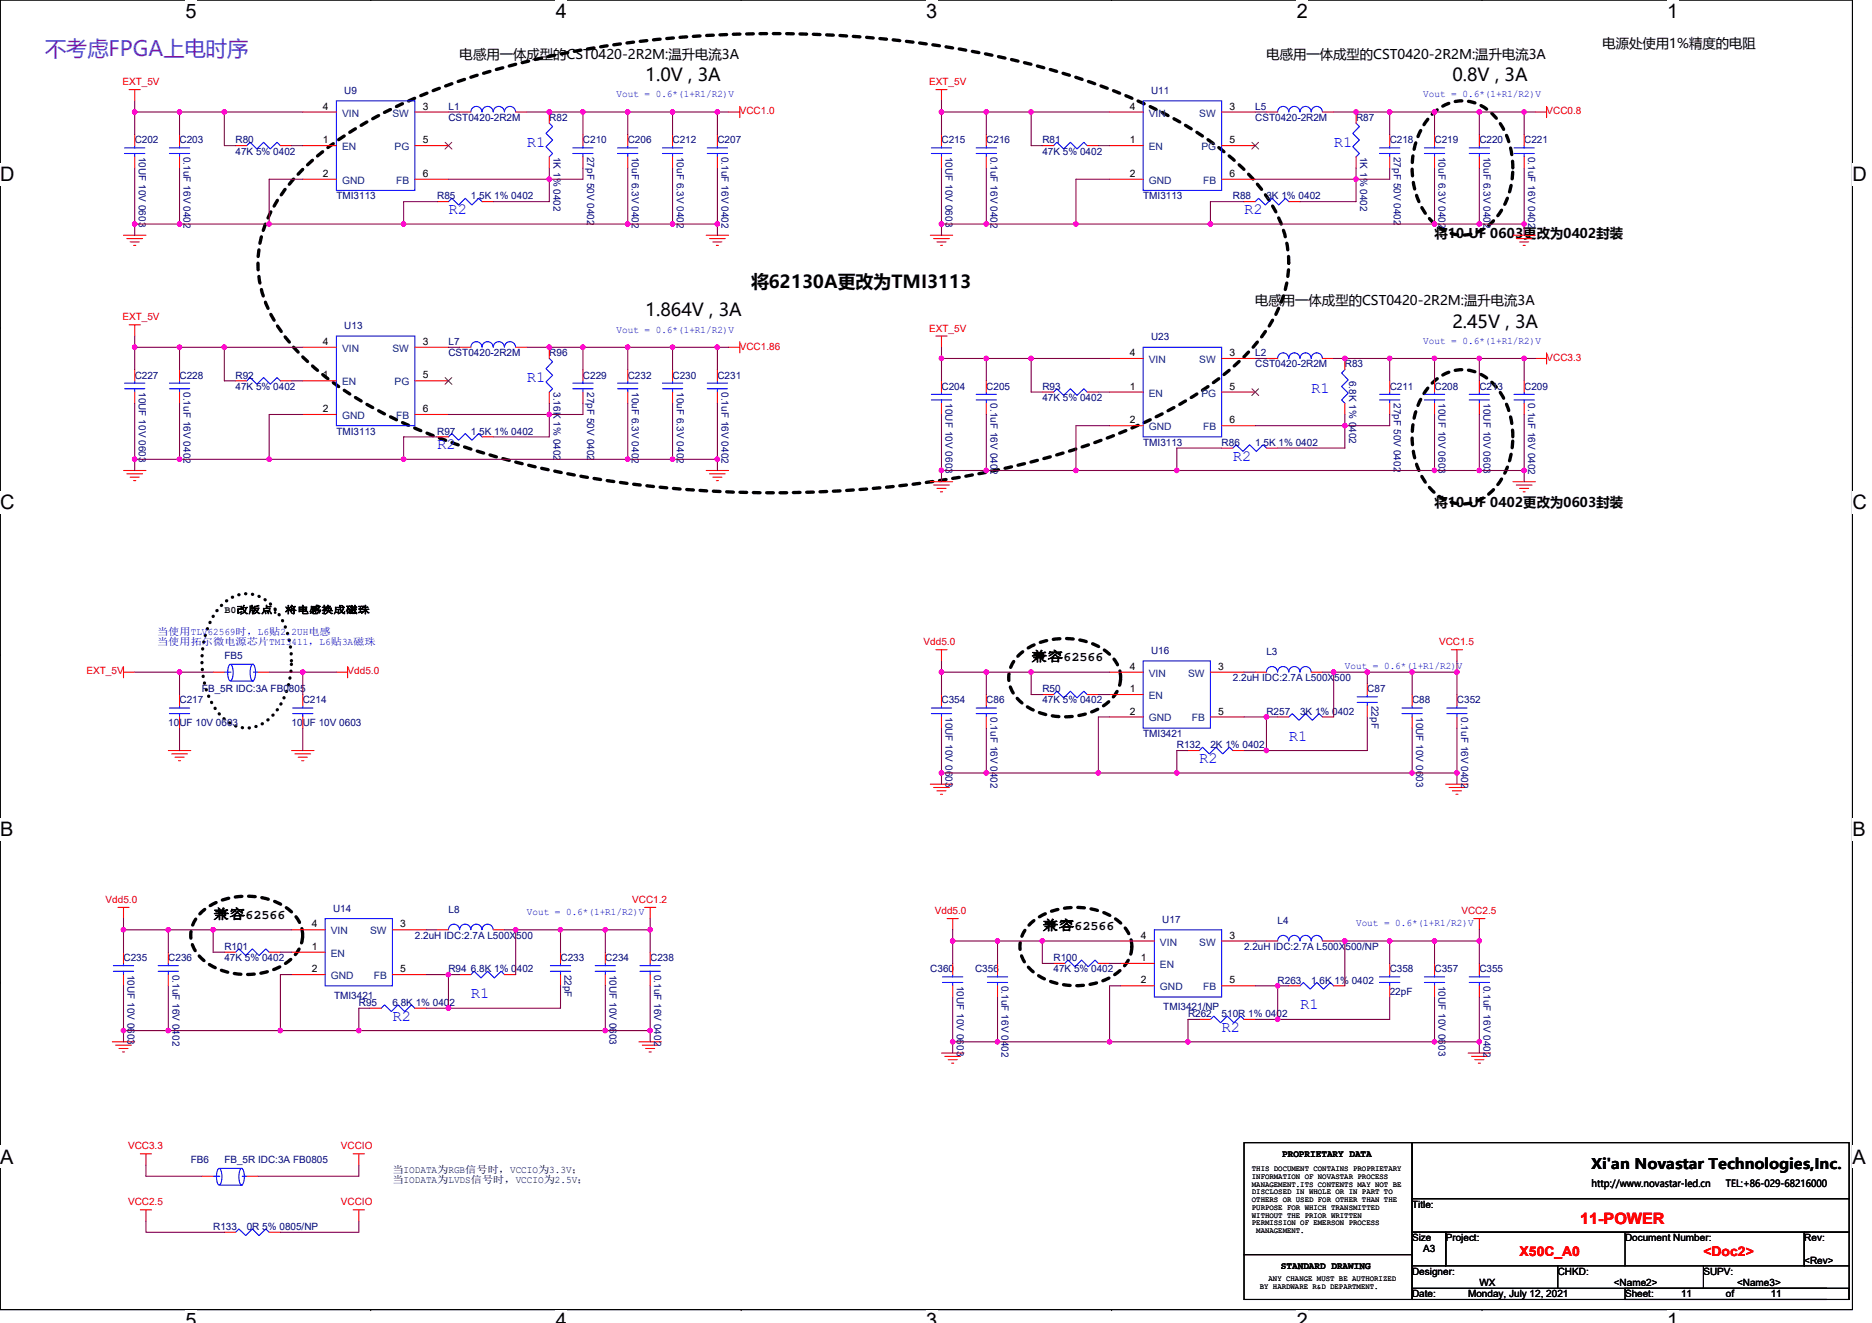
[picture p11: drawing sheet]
<svg xmlns="http://www.w3.org/2000/svg" width="297mm" height="210mm" viewBox="0 0 297 210" stroke-linecap="round" stroke-linejoin="round" font-family="sans-serif">
<path d="M0 0h293.9v207.9h-293.9z" fill="none" stroke="#000" stroke-width=".17"/>
<g fill="#fff">
<path d="M29.4 0h1.8v3.5h-1.8z"/>
<path d="M29.4 207.9h1.8v2h-1.8z"/>
</g>
<path d="M58.8 0h.1M58.8 207.9h.1" fill="none" stroke="#000" stroke-width=".17"/>
<g fill="#fff">
<path d="M88.2 0h1.8v3.5h-1.8z"/>
<path d="M88.2 207.9h1.8v2h-1.8z"/>
</g>
<path d="M117.6 0h.1M117.6 207.9h.1" fill="none" stroke="#000" stroke-width=".17"/>
<g fill="#fff">
<path d="M147 0h1.7v3.5h-1.7z"/>
<path d="M147 207.9h1.7v2h-1.7z"/>
</g>
<path d="M176.4 0h.1M176.4 207.9h.1" fill="none" stroke="#000" stroke-width=".17"/>
<g fill="#fff">
<path d="M205.8 0h1.7v3.5h-1.7z"/>
<path d="M205.8 207.9h1.7v2h-1.7z"/>
</g>
<path d="M235.2 0h.1M235.2 207.9h.1" fill="none" stroke="#000" stroke-width=".17"/>
<g fill="#fff">
<path d="M264.5 0h1.8v3.5h-1.8z"/>
<path d="M264.5 207.9h1.8v2h-1.8z"/>
<path d="M0 26h2.3v3.5h-2.3z"/>
<path d="M293.9 26h2.3v3.5h-2.3z"/>
<path d="M0 77.9h2.3v3.5h-2.3z"/>
<path d="M293.9 77.9h2.3v3.5h-2.3z"/>
</g>
<path d="M0 52h.1M293.9 52h.1" fill="none" stroke="#000" stroke-width=".17"/>
<g fill="#fff">
<path d="M0 129.9h2.1v3.5h-2.1z"/>
<path d="M293.9 129.9h2.1v3.5h-2.1z"/>
</g>
<path d="M0 103.9h.1M293.9 103.9h.1" fill="none" stroke="#000" stroke-width=".17"/>
<g fill="#fff">
<path d="M0 181.9h2.2v3.5h-2.2z"/>
<path d="M293.9 181.9h2.2v3.5h-2.2z"/>
</g>
<g fill="none" stroke="#000" stroke-width=".17">
<path d="M0 155.9h.1M293.9 155.9h.1M197.4 199.1h26.7M197.4 181.4h26.7v24.8h-26.7zM224.1 190.2h69.3v5.4h-69.3zM224.1 195.6h5.3v5.3h-5.3zM224.1 181.4h69.3v8.8h-69.3zM229.4 195.6h56.9v5.3h-56.9zM257.8 195.6v5.3M286.3 195.6h7.1v5.3h-7.1zM224.1 200.9v5.3h65.8M224.1 204.5h65.8"/>
<path d="M247.2 200.9v3.6M257.8 204.5h35.6v1.7h-35.6zM270.3 200.9v3.6M293.4 200.9v5.3"/>
</g>
<path d="M35.6 95.7a5.3 5.3 0 0 1 7.9 .8 14.3 14.3 0 0 1 1.8 13.8 8 8 0 0 1-5.2 5.2 5.5 5.5 0 0 1-5.3-2.2 14.4 14.4 0 0 1-1.8-13.8 9.8 9.8 0 0 1 2.6-3.8z" fill="none" stroke="#000" stroke-width=".53" stroke-dasharray="0 1.1"/>
<path d="M227.5 17.9a6.5 6.5 0 0 1 9.9 .8 13.2 13.2 0 0 1 0 15.9 6.6 6.6 0 0 1-10.7 0 13.2 13.2 0 0 1 0-15.9zM47.4 27.6a54.9 54.9 0 0 1 17.5-11.6 128.4 128.4 0 0 1 36.1-9.4 174.4 174.4 0 0 1 63 3.7 91.9 91.9 0 0 1 26.5 11.1 37.1 37.1 0 0 1 11.1 10.7 17.5 17.5 0 0 1 0 19.4 39.3 39.3 0 0 1-14.2 12.5 106.5 106.5 0 0 1-32.9 11.3 177.1 177.1 0 0 1-68.4-.9 103 103 0 0 1-28.1-10.4 39.3 39.3 0 0 1-14.1-12.5 17.5 17.5 0 0 1 0-19.4l1.5-2.3zM227.5 60.6a6.5 6.5 0 0 1 9.9 .8 13.2 13.2 0 0 1 0 15.9 6.6 6.6 0 0 1-10.7 0 13.2 13.2 0 0 1 0-15.9zM161.5 104.2a10.8 10.8 0 0 1 10-2.6 8.2 8.2 0 0 1 5.9 4.2 4.9 4.9 0 0 1-1.8 5.8 11.6 11.6 0 0 1-13.4 0 4.9 4.9 0 0 1-.7-7.4zM31.7 145.1a10.8 10.8 0 0 1 10-2.6 8.2 8.2 0 0 1 5.9 4.1 4.9 4.9 0 0 1-1.8 5.9 11.6 11.6 0 0 1-13.4 0 4.9 4.9 0 0 1-.7-7.4zM163.3 146.8a10.8 10.8 0 0 1 10-2.5 8.2 8.2 0 0 1 5.9 4.1 4.9 4.9 0 0 1-1.8 5.9 11.6 11.6 0 0 1-13.4 0 4.9 4.9 0 0 1-.7-7.5z" fill="none" stroke="#000" stroke-width=".53" stroke-dasharray="1.1 1.1"/>
<g fill="none" stroke="#f00" stroke-width=".17">
<path d="M20.5 14.2h1.8M21.4 14.2v1.8M48 17.8h5.4M65.8 17.8h5.4M72.9 17.8h1.8M81.8 17.8h1.8M87.2 17.8v1.8M115.6 17.8h1.8M117.4 16.9v1.8M148.5 14.2h1.8M149.4 14.2v1.8M176.1 17.8h5.3"/>
<path d="M193.8 17.8h5.4M201 17.8h1.7M209.8 17.8h1.8M215.2 17.8v1.8M243.6 17.8h1.8M245.4 16.9v1.8M19.6 37.3h3.6M20.1 37.9h2.5M20.7 38.4h1.4M21.2 38.9h.3M21.4 21.3v1.8M21.4 24.9v1.8"/>
<path d="M28.5 21.3v1.8M28.5 24.9v1.8M37.4 23.1h1.8M44.5 23.1h1.8M48 23.1h5.4M48 28.4h5.4M65.8 23.1h5.4M65.8 28.4h5.4M69.4 32h1.8M76.5 32h1.8M87.2 24.9v1.8M92.5 21.3v1.8"/>
<path d="M92.5 24.9v1.8M99.6 21.3v1.8M99.6 24.9v1.8M106.7 21.3v1.8M106.7 24.9v1.8M112.1 37.3h3.5M112.6 37.9h2.5M113.1 38.4h1.5M113.7 38.9h.3M113.8 21.3v1.8M113.8 24.9v1.8M147.6 37.3h3.6"/>
<path d="M148.1 37.9h2.5M148.7 38.4h1.4M149.2 38.9h.4M149.4 21.3v1.8M149.4 24.9v1.8M156.5 21.3v1.8M156.5 24.9v1.8M165.4 23.1h1.8M172.5 23.1h1.8M176.1 23.1h5.3M176.1 28.4h5.3M193.8 23.1h5.4"/>
<path d="M193.8 28.4h5.4M197.4 32h1.8M204.5 32h1.8M215.2 24.9v1.8M220.5 21.3v1.8M220.5 24.9v1.8M227.6 21.3v1.8M227.6 24.9v1.8M234.7 21.3v1.8M234.7 24.9v1.8M240.1 37.3h3.5M240.6 37.9h2.5"/>
<path d="M241.1 38.4h1.5M241.7 38.9h.3M241.8 21.3v1.8M241.8 24.9v1.8M20.5 51.6h1.8M21.4 58.7v1.8M21.4 51.6v1.7M28.5 58.7v1.8M48 55.1h5.4M65.8 55.1h5.4M72.9 55.1h1.8M81.8 55.1h1.8"/>
<path d="M87.2 55.1v1.8M92.5 58.7v1.8M99.6 58.7v1.8M106.7 58.7v1.8M113.8 58.7v1.8M115.6 55.1h1.8M117.4 54.2v1.8M148.5 53.3h1.8M149.4 53.3v1.8M176.1 56.9h5.3M193.8 56.9h5.4M201 56.9h1.7"/>
<path d="M209.8 56.9h1.8M213.4 56.9v1.8M243.6 56.9h1.8M245.4 56v1.8M19.6 74.7h3.6M20.1 75.2h2.5M20.7 75.7h1.4M21.2 76.3h.3M21.4 62.2v1.8M28.5 62.2v1.8M37.4 60.5h1.8M44.5 60.5h1.8"/>
<path d="M48 60.5h5.4M48 65.8h5.4M65.8 60.5h5.4M65.8 65.8h5.4M69.4 69.3h1.8M76.5 69.3h1.8M87.2 62.2v1.8M92.5 62.2v1.8M99.6 62.2v1.8M106.7 62.2v1.8M112.1 74.7h3.5M112.6 75.2h2.5"/>
<path d="M113.1 75.7h1.5M113.7 76.3h.3M113.8 62.2v1.8M147.6 76.5h3.6M148.1 77h2.5M148.7 77.5h1.4M149.2 78.1h.4M149.4 60.5v1.7M149.4 64v1.8M156.5 60.5v1.7M156.5 64v1.8M165.4 62.2h1.8"/>
<path d="M172.5 62.2h1.8M176.1 62.2h5.3M176.1 67.6h5.3M193.8 71.1h1.8M193.8 62.2h5.4M193.8 67.6h5.4M201 71.1h1.7M213.4 64v1.8M220.5 60.5v1.7M220.5 64v1.8M227.6 60.5v1.7M227.6 64v1.8"/>
<path d="M234.7 60.5v1.7M234.7 64v1.8M240.1 76.5h3.5M240.6 77h2.5M241.1 77.5h1.5M241.7 78.1h.3M241.8 60.5v1.7M241.8 64v1.8M19.6 106.7h1.8M19.6 105.8v1.8M26.7 119.1h3.6M27.2 119.7h2.5"/>
<path d="M28.5 110.2v1.8M28.5 113.8v1.8M33.8 106.7h1.8M40.9 106.7h1.8M46.3 119.1h3.5M46.8 119.7h2.5M48 110.2v1.8M48 113.8v1.8M53.4 106.7h1.8M55.2 105.8v1.8M148.5 103.1h1.8M149.4 103.1v1.8"/>
<path d="M149.4 110.2v1.8M149.4 113.8v1.8M156.5 110.2v1.8M156.5 113.8v1.8M165.4 110.2h1.8M172.5 110.2h1.8M176.1 110.2h5.3M176.1 113.8h5.3M176.1 106.7h5.3M188.5 119.1h1.8M192.1 106.7h5.3M192.1 113.8h5.3"/>
<path d="M195.6 119.1h1.8M199.2 106.7h1.8M202.7 113.8h1.8M208.1 106.7h1.7M209.8 113.8h1.8M217 108.5v1.7M217 112v1.8M224.1 110.2v1.8M224.1 113.8v1.8M230.3 103.1h1.8M231.2 110.2v1.8M231.2 113.8v1.8"/>
<path d="M231.2 103.1v1.8M27.8 120.2h1.4M28.3 120.7h.4M47.3 120.2h1.5M47.9 120.7h.3M147.6 124.5h3.6M148.1 125h2.5M148.7 125.5h1.4M149.2 126.1h.4M229.4 124.5h3.6M229.9 125h2.5M230.5 125.5h1.4"/>
<path d="M231 126.1h.3M18.7 144h1.8M19.6 144v1.8M19.6 151.1v1.8M19.6 154.7v1.8M26.7 151.1v1.8M26.7 154.7v1.8M35.6 151.1h1.8M42.7 151.1h1.8M46.3 151.1h5.3M46.3 154.7h5.3M46.3 147.6h5.3"/>
<path d="M62.3 147.6h5.3M62.3 154.7h5.3M69.4 147.6h1.8M72.9 154.7h1.8M78.3 147.6h1.7M80 154.7h1.8M88.9 151.1v1.8M88.9 154.7v1.8M96.1 151.1v1.8M96.1 154.7v1.8M102.3 144h1.8M103.2 144v1.8"/>
<path d="M103.2 151.1v1.8M103.2 154.7v1.8M150.3 145.8h1.8M151.2 152.9v1.8M151.2 156.5v1.7M151.2 145.8v1.8M158.3 152.9v1.8M158.3 156.5v1.7M167.2 152.9h1.7M174.3 152.9h1.8M177.8 152.9h5.4M177.8 156.5h5.4"/>
<path d="M177.8 149.4h5.4M193.8 149.4h5.4M193.8 156.5h5.4M201 149.4h1.7M204.5 156.5h1.8M209.8 149.4h1.8M211.6 156.5h1.8M220.5 152.9v1.8M220.5 156.5v1.7M227.6 152.9v1.8M227.6 156.5v1.7M233.8 145.8h1.8"/>
<path d="M234.7 145.8v1.8M234.7 152.9v1.8M234.7 156.5v1.7M17.8 165.4h3.6M18.3 165.9h2.5M18.9 166.4h1.4M19.4 167h.4M58.7 160h1.8M65.8 160h1.8M101.4 165.4h3.5M101.9 165.9h2.5M102.4 166.4h1.5"/>
<path d="M103 167h.3M149.4 167.1h3.5M149.9 167.7h2.5M150.4 168.2h1.5M151 168.7h.3M190.3 161.8h1.8M197.4 161.8h1.8M233 167.1h3.5M233.5 167.7h2.5M234 168.2h1.5M234.6 168.7h.3M22.3 192h1.7"/>
<path d="M22.3 183.1h1.7M23.2 192v1.8M23.2 183.1v1.8M32 186.7h1.8M35.6 195.6h1.8M39.2 186.7h1.7M42.7 195.6h1.8M56 183.1h1.8M56 192h1.8M56.9 183.1v1.8M56.9 192v1.8"/>
</g>
<g fill="none" stroke="#00f" stroke-width=".17">
<path d="M53.4 16h12.4v14.2h-12.4zM80 17.8a.89 .89 0 0 0-.9-.9 .89 .89 0 0 0-.9 .9 .89 .89 0 0 0-.8-.9 .89 .89 0 0 0-.9 .9 .88 .88 0 0 0-.9-.9 .88 .88 0 0 0-.9 .9M81.8 17.8a.88 .88 0 0 0-.9-.9 .88 .88 0 0 0-.9 .9M87.2 19.6l.5 .5-1.1 1.1 1.1 1-1.1 1.1 1.1 1.1-.5 .5M181.4 16h12.4v14.2h-12.4zM209.8 17.8a.89 .89 0 0 0-.9-.9 .89 .89 0 0 0-.9 .9 .89 .89 0 0 0-.8-.9 .89 .89 0 0 0-.9 .9 .89 .89 0 0 0-.9-.9 .89 .89 0 0 0-.9 .9 .88 .88 0 0 0-.9-.9 .88 .88 0 0 0-.9 .9M215.2 19.6l.5 .5-1.1 1.1 1.1 1-1.1 1.1 1.1 1.1-.5 .5M19.8 24.4h3.2M19.8 23.5h3.2M21.4 23.1v.4M21.4 24.4v.5M26.9 24.4h3.2"/>
<path d="M26.9 23.5h3.2M28.5 23.1v.4M28.5 24.4v.5M39.2 23.1l.5-.5 1.1 1 1-1 1.1 1 1.1-1 .5 .5M71.2 32l.5-.5 1.1 1 1-1 1.1 1 1.1-1 .5 .5M90.9 24.4h3.2M90.9 23.5h3.2M92.5 23.1v.4M92.5 24.4v.5M98 24.4h3.2M98 23.5h3.2M99.6 23.1v.4"/>
<path d="M99.6 24.4v.5M105.1 24.4h3.2M105.1 23.5h3.2M106.7 23.1v.4M106.7 24.4v.5M112.2 24.4h3.2M112.2 23.5h3.2M113.8 23.1v.4M113.8 24.4v.5M147.8 24.4h3.2M147.8 23.5h3.2M149.4 23.1v.4"/>
<path d="M149.4 24.4v.5M154.9 24.4h3.2M154.9 23.5h3.2M156.5 23.1v.4M156.5 24.4v.5M167.2 23.1l.5-.5 1.1 1 1-1 1.1 1 1.1-1 .5 .5M199.2 32l.5-.5 1.1 1 1-1 1.1 1 1.1-1 .5 .5M218.9 24.4h3.2M218.9 23.5h3.2M220.5 23.1v.4M220.5 24.4v.5M226 24.4h3.2"/>
<path d="M226 23.5h3.2M227.6 23.1v.4M227.6 24.4v.5M233.1 24.4h3.2M233.1 23.5h3.2M234.7 23.1v.4M234.7 24.4v.5M240.2 24.4h3.3M240.2 23.5h3.3M241.8 23.1v.4M241.8 24.4v.5M53.4 53.3h12.4v14.3h-12.4z"/>
<path d="M74.7 55.1a.88 .88 0 0 1 .9-.9 .88 .88 0 0 1 .9 .9 .89 .89 0 0 1 .9-.9 .89 .89 0 0 1 .8 .9 .89 .89 0 0 1 .9-.9 .89 .89 0 0 1 .9 .9M80 55.1a.88 .88 0 0 1 .9-.9 .88 .88 0 0 1 .9 .9M87.2 56.9l.5 .5-1.1 1.1 1.1 1.1-1.1 1 1.1 1.1-.5 .5M181.4 55.1h12.4v14.2h-12.4zM202.7 56.9a.88 .88 0 0 1 .9-.9 .88 .88 0 0 1 .9 .9 .89 .89 0 0 1 .9-.9 .89 .89 0 0 1 .9 .9 .89 .89 0 0 1 .9-.9 .89 .89 0 0 1 .8 .9 .89 .89 0 0 1 .9-.9 .89 .89 0 0 1 .9 .9M213.4 58.7l-.5 .5 1 1.1-1 1 1 1.1-1 1.1 .5 .5M19.8 61.7h3.2M19.8 60.8h3.2M21.4 60.5v.3M21.4 61.7v.5M26.9 61.7h3.2M26.9 60.8h3.2"/>
<path d="M28.5 60.5v.3M28.5 61.7v.5M39.2 60.5l.5-.6 1.1 1.1 1-1.1 1.1 1.1 1.1-1.1 .5 .6M71.2 69.3l.5-.5 1.1 1.1 1-1.1 1.1 1.1 1.1-1.1 .5 .5M90.9 61.7h3.2M90.9 60.8h3.2M92.5 60.5v.3M92.5 61.7v.5M98 61.7h3.2M98 60.8h3.2M99.6 60.5v.3M99.6 61.7v.5"/>
<path d="M105.1 61.7h3.2M105.1 60.8h3.2M106.7 60.5v.3M106.7 61.7v.5M112.2 61.7h3.2M112.2 60.8h3.2M113.8 60.5v.3M113.8 61.7v.5M147.8 63.5h3.2M147.8 62.6h3.2M149.4 62.2v.4M149.4 63.5v.5"/>
<path d="M154.9 63.5h3.2M154.9 62.6h3.2M156.5 62.2v.4M156.5 63.5v.5M167.2 62.2l.5-.5 1.1 1.1 1-1.1 1.1 1.1 1.1-1.1 .5 .5M195.6 71.1l.5-.5 1.1 1 1.1-1 1 1 1.1-1 .6 .5M218.9 63.5h3.2M218.9 62.6h3.2M220.5 62.2v.4M220.5 63.5v.5M226 63.5h3.2M226 62.6h3.2"/>
<path d="M227.6 62.2v.4M227.6 63.5v.5M233.1 63.5h3.2M233.1 62.6h3.2M234.7 62.2v.4M234.7 63.5v.5M240.2 63.5h3.3M240.2 62.6h3.3M241.8 62.2v.4M241.8 63.5v.5M26.9 113.3h3.2M26.9 112.4h3.2"/>
<path d="M28.5 112v.4M28.5 113.3v.5M35.6 106.7h1.1M36.4 105.5l.2-.1a2.19 2.19 0 0 1 0 2.7 2.33 2.33 0 0 1-.2-2.6zM36.7 105.4h3.5M36.7 108.1h3.5M39.9 105.5l.2-.1a2.19 2.19 0 0 1 0 2.7 2.33 2.33 0 0 1-.2-2.6zM40.2 106.7h.7M46.4 113.3h3.3M46.4 112.4h3.3M48 112v.4M48 113.3v.5"/>
<path d="M147.8 113.3h3.2M147.8 112.4h3.2M149.4 112v.4M149.4 113.3v.5M154.9 113.3h3.2M154.9 112.4h3.2M156.5 112v.4M156.5 113.3v.5M167.2 110.2l.5-.5 1.1 1.1 1-1.1 1.1 1.1 1.1-1.1 .5 .5M181.4 104.9h10.7v10.7h-10.7zM190.3 119.1l.5-.5 1.1 1.1 1.1-1.1 1 1.1 1.1-1.1 .5 .5M202.7 106.7a.88 .88 0 0 0-.9-.9 .88 .88 0 0 0-.8 .9"/>
<path d="M204.5 113.8l.5-.5 1.1 1 1.1-1 1 1 1.1-1 .5 .5M208 106.7a.89 .89 0 0 0-.8-.9 .89 .89 0 0 0-.9 .9 .89 .89 0 0 0-.9-.9 .89 .89 0 0 0-.9 .9 .88 .88 0 0 0-.9-.9 .88 .88 0 0 0-.9 .9M215.3 111.5h3.3M215.3 110.6h3.3M217 110.2v.4M217 111.5v.5M222.5 113.3h3.2M222.5 112.4h3.2M224.1 112v.4M224.1 113.3v.5M229.6 113.3h3.2M229.6 112.4h3.2"/>
<path d="M231.2 112v.4M231.2 113.3v.5M18 154.2h3.2M18 153.3h3.2M19.6 152.9v.4M19.6 154.2v.5M25.1 154.2h3.2M25.1 153.3h3.2M26.7 152.9v.4M26.7 154.2v.5M37.4 151.1l.5-.5 1.1 1.1 1-1.1 1.1 1.1 1.1-1.1 .5 .5M51.6 145.8h10.7v10.7h-10.7z"/>
<path d="M72.9 147.6a.88 .88 0 0 0-.9-.9 .88 .88 0 0 0-.8 .9M74.7 154.7l.5-.5 1.1 1 1.1-1 1 1 1.1-1 .5 .5M78.3 147.6a.89 .89 0 0 0-.9-.9 .89 .89 0 0 0-.9 .9 .89 .89 0 0 0-.9-.9 .89 .89 0 0 0-.9 .9 .88 .88 0 0 0-.9-.9 .88 .88 0 0 0-.9 .9M87.3 154.2h3.2M87.3 153.3h3.2M88.9 152.9v.4M88.9 154.2v.5M94.4 154.2h3.3M94.4 153.3h3.3M96.1 152.9v.4M96.1 154.2v.5M101.6 154.2h3.2"/>
<path d="M101.6 153.3h3.2M103.2 152.9v.4M103.2 154.2v.5M149.6 155.9h3.2M149.6 155h3.2M151.2 154.7v.3M151.2 155.9v.6M156.7 155.9h3.2M156.7 155h3.2M158.3 154.7v.3M158.3 155.9v.6M168.9 152.9l.6-.5 1.1 1 1-1 1.1 1 1.1-1 .5 .5"/>
<path d="M183.2 147.6h10.6v10.6h-10.6zM206.3 156.5l.5-.6 1.1 1.1 1.1-1.1 1 1.1 1.1-1.1 .5 .6M209.8 149.3a.89 .89 0 0 0-.9-.8 .89 .89 0 0 0-.9 .8 .89 .89 0 0 0-.8-.8 .89 .89 0 0 0-.9 .8 .89 .89 0 0 0-.9-.8 .89 .89 0 0 0-.9 .8 .88 .88 0 0 0-.9-.8 .88 .88 0 0 0-.9 .8M218.9 155.9h3.2M218.9 155h3.2M220.5 154.7v.3M220.5 155.9v.6M226 155.9h3.2M226 155h3.2M227.6 154.7v.3M227.6 155.9v.6M233.1 155.9h3.2"/>
<path d="M233.1 155h3.2M234.7 154.7v.3M234.7 155.9v.6M60.5 160l.5-.5 1.1 1 1.1-1 1 1 1.1-1 .5 .5M192.1 161.8l.5-.5 1.1 1 1-1 1.1 1 1.1-1 .5 .5M33.8 186.7h1.1M34.6 185.5l.2-.1a2.19 2.19 0 0 1 0 2.7 2.33 2.33 0 0 1-.2-2.6zM34.9 185.4h3.5M34.9 188.1h3.5M37.4 195.6l.5-.5 1.1 1 1-1 1.1 1 1.1-1 .5 .5M38.2 185.5l.1-.1a2.19 2.19 0 0 1 0 2.7 2.33 2.33 0 0 1-.1-2.6zM38.4 186.7h.8"/>
</g>
<path d="M70.6 22.6l1.1 1.1M71.7 22.6l-1.1 1.1M198.6 22.6l1.1 1.1M199.7 22.6l-1.1 1.1M70.6 59.9l1.1 1.1M71.7 59.9l-1.1 1.1M198.6 61.7l1.1 1.1M199.7 61.7l-1.1 1.1" fill="none" stroke="#804000" stroke-width=".16"/>
<g fill="none" stroke="#800040" stroke-width=".17">
<path d="M21.4 17.8h7.1M21.4 16v1.8M21.4 17.8v3.5M28.5 17.8h7.1M28.5 17.8v3.5M35.6 17.8v5.3h1.8M35.6 17.8h12.4M71.2 17.8h1.7M83.6 17.8h8.9M92.5 17.8v3.5M92.5 17.8h7.1M99.6 17.8v3.5"/>
<path d="M99.6 17.8h7.1M106.7 17.8v3.5M106.7 17.8h7.1M113.8 17.8v3.5M113.8 17.8h1.8M149.4 16v1.8M149.4 17.8v3.5M149.4 17.8h7.1M156.5 17.8v3.5M156.5 17.8h7.1M163.6 17.8v5.3h1.8M163.6 17.8h12.5"/>
<path d="M199.2 17.8h1.8M211.6 17.8h8.9M220.5 17.8h7.1M220.5 17.8v3.5M227.6 17.8v3.5M227.6 17.8h7.1M234.7 17.8v3.5M234.7 17.8h7.1M241.8 17.8h1.8M241.8 17.8v3.5M21.4 26.7v8.9M21.4 35.6h7.1"/>
<path d="M21.4 35.6v1.7M28.5 26.7v8.9M28.5 35.6h14.2M42.7 35.6h21.3M46.3 23.1h1.7M48 28.4h-5.3v7.2M64 35.6h35.6M69.4 32h-5.4v3.6M71.2 28.4h16M87.2 26.7v1.7M87.2 28.4v3.6h-8.9M92.5 26.7v1.7h-5.3"/>
<path d="M99.6 35.6h7.1M99.6 26.7v8.9M106.7 35.6h7.1M106.7 26.7v8.9M113.8 35.6v1.7M113.8 26.7v8.9M149.4 26.7v8.9M149.4 35.6v1.7M149.4 35.6h7.1M156.5 26.7v8.9M156.5 35.6h14.2M170.7 35.6h21.4"/>
<path d="M174.3 23.1h1.8M176.1 28.4h-5.4v7.2M192.1 35.6h35.5M197.4 32h-5.3v3.6M199.2 28.4h16M215.2 26.7v1.7M215.2 28.4v3.6h-8.9M220.5 26.7v1.7h-5.3M227.6 26.7v8.9M227.6 35.6h7.1M234.7 26.7v8.9M234.7 35.6h7.1"/>
<path d="M241.8 26.7v8.9M241.8 35.6v1.7M21.4 55.1v3.6M21.4 55.1h7.1M21.4 53.3v1.8M28.5 55.1v3.6M28.5 55.1h7.1M35.6 55.1v5.4h1.8M35.6 55.1h12.4M71.2 55.1h1.7M83.6 55.1h8.9M92.5 55.1v3.6"/>
<path d="M92.5 55.1h7.1M99.6 55.1h7.1M99.6 55.1v3.6M106.7 55.1v3.6M106.7 55.1h7.1M113.8 55.1v3.6M113.8 55.1h1.8M149.4 55.1v1.8M149.4 56.9v3.6M149.4 56.9h7.1M156.5 56.9v3.6M156.5 56.9h7.1"/>
<path d="M163.6 56.9v5.3h1.8M163.6 56.9h12.5M199.2 56.9h1.8M211.6 56.9h8.9M220.5 56.9h7.1M220.5 56.9v3.6M227.6 56.9h7.1M227.6 56.9v3.6M234.7 56.9v3.6M234.7 56.9h7.1M241.8 56.9h1.8M241.8 56.9v3.6"/>
<path d="M21.4 64v8.9M21.4 72.9v1.8M21.4 72.9h7.1M28.5 64v8.9M28.5 72.9h14.2M42.7 72.9h21.3M46.3 60.5h1.7M48 65.8h-5.3v7.1M64 72.9h35.6M69.4 69.3h-5.4v3.6M71.2 65.8h16M87.2 64v1.8"/>
<path d="M87.2 65.8v3.5h-8.9M92.5 64v1.8h-5.3M99.6 72.9h7.1M99.6 64v8.9M106.7 72.9h7.1M106.7 64v8.9M113.8 72.9v1.8M113.8 64v8.9M149.4 65.8v8.9M149.4 74.7v1.8M149.4 74.7h7.1M156.5 65.8v8.9"/>
<path d="M156.5 74.7h14.2M170.7 74.7h16M174.3 62.2h1.8M176.1 67.6h-5.4v7.1M186.7 74.7h40.9M193.8 71.1h-7.1v3.6M199.2 67.6h14.2M213.4 65.8v1.8M213.4 67.6v3.5h-10.7M220.5 65.8v1.8h-7.1M227.6 74.7h7.1M227.6 65.8v8.9"/>
<path d="M234.7 74.7h7.1M234.7 65.8v8.9M241.8 65.8v8.9M241.8 74.7v1.8M21.4 106.7h7.1M28.5 106.7v3.5M28.5 115.6v3.5M28.5 106.7h5.3M42.7 106.7h5.3M48 106.7h5.4M48 106.7v3.5M48 115.6v3.5"/>
<path d="M149.4 106.7h7.1M149.4 104.9v1.8M149.4 115.6v7.1M149.4 106.7v3.5M156.5 115.6v7.1M156.5 106.7v3.5M156.5 106.7h7.1M163.6 106.7v3.5h1.8M163.6 106.7h12.5M174.3 110.2h1.8M176.1 113.8h-1.8v8.9M188.5 119.1h-1.8v3.6"/>
<path d="M197.4 113.8h3.6M197.4 106.7h1.8M197.4 119.1h3.6M201 113.8h1.7M201 113.8v5.3M209.8 106.7h1.8M211.6 106.7h5.4M211.6 106.7v7.1M217 106.7h7.1M217 106.7v1.8M217 113.8v5.3h-16M224.1 115.6v7.1"/>
<path d="M224.1 106.7v3.5M224.1 106.7h7.1M231.2 106.7v3.5M231.2 104.9v1.8M231.2 115.6v7.1M149.4 122.7h7.1M149.4 122.7v1.8M156.5 122.7h17.8M174.3 122.7h12.4M186.7 122.7h44.5M231.2 122.7v1.8M19.6 156.5v7.1"/>
<path d="M19.6 145.8v1.8M19.6 147.6v3.5M19.6 147.6h14.2M26.7 147.6v3.5M26.7 156.5v7.1M33.8 147.6v3.5h1.8M33.8 147.6h12.5M44.5 151.1h1.8M46.3 154.7h-1.8v8.9M67.6 154.7h3.6M67.6 147.6h1.8M71.2 154.7h1.7"/>
<path d="M71.2 154.7v5.3M80 147.6h1.8M81.8 147.6h7.1M81.8 147.6v7.1M88.9 147.6v3.5M88.9 156.5v3.5h-17.7M88.9 147.6h7.2M96.1 156.5v7.1M96.1 147.6v3.5M96.1 147.6h7.1M103.2 156.5v7.1M103.2 147.6v3.5"/>
<path d="M103.2 145.8v1.8M151.2 149.4h7.1M151.2 147.6v1.8M151.2 158.2v7.2M151.2 149.4v3.5M158.3 149.4h7.1M158.3 158.2v7.2M158.3 149.4v3.5M165.4 149.4h12.4M165.4 149.4v3.5h1.8M176.1 152.9h1.7M177.8 156.5h-1.7v8.9"/>
<path d="M199.2 149.4h1.8M199.2 156.5h3.5M202.7 156.5h1.8M202.7 156.5v5.3M211.6 149.4h1.8M213.4 149.4h7.1M213.4 149.4v7.1M220.5 149.4h7.1M220.5 149.4v3.5M220.5 158.2v3.6h-17.8M227.6 149.4h7.1M227.6 158.2v7.2"/>
<path d="M227.6 149.4v3.5M234.7 158.2v7.2M234.7 147.6v5.3M19.6 163.6v1.8M19.6 163.6h7.1M26.7 163.6h17.8M44.5 163.6h12.4M56.9 163.6h46.3M58.7 160h-1.8v3.6M67.6 160h3.6M103.2 163.6v1.8M151.2 165.4h7.1"/>
<path d="M151.2 165.4v1.7M158.3 165.4h17.8M176.1 165.4h12.4M188.5 165.4h46.2M190.3 161.8h-1.8v3.6M199.2 161.8h3.5M234.7 165.4v1.7M23.2 184.9v1.8h8.8M23.2 193.8v1.8h12.4M56.9 184.9v1.8h-16M56.9 193.8v1.8h-12.4"/>
</g>
<g fill="#f0f" stroke="#f0f" stroke-width=".17">
<circle cx="96" cy="147.6" r=".35"/>
<circle cx="88.9" cy="147.6" r=".35"/>
<circle cx="81.8" cy="147.6" r=".35"/>
<circle cx="71.1" cy="160" r=".35"/>
<circle cx="19.6" cy="147.6" r=".35"/>
<circle cx="44.5" cy="163.6" r=".35"/>
<circle cx="26.7" cy="163.6" r=".35"/>
<circle cx="19.6" cy="163.6" r=".35"/>
<circle cx="96" cy="163.6" r=".35"/>
<circle cx="56.9" cy="163.6" r=".35"/>
<circle cx="26.7" cy="147.6" r=".35"/>
<circle cx="103.2" cy="163.6" r=".35"/>
<circle cx="103.2" cy="147.6" r=".35"/>
<circle cx="28.5" cy="106.7" r=".35"/>
<circle cx="48" cy="106.7" r=".35"/>
<circle cx="71.1" cy="154.7" r=".35"/>
<circle cx="156.5" cy="106.7" r=".35"/>
<circle cx="200.9" cy="113.8" r=".35"/>
<circle cx="200.9" cy="119.1" r=".35"/>
<circle cx="224.1" cy="106.7" r=".35"/>
<circle cx="216.9" cy="106.7" r=".35"/>
<circle cx="211.6" cy="106.7" r=".35"/>
<circle cx="156.5" cy="122.7" r=".35"/>
<circle cx="174.3" cy="122.7" r=".35"/>
<circle cx="231.2" cy="122.7" r=".35"/>
<circle cx="149.4" cy="122.7" r=".35"/>
<circle cx="224.1" cy="122.7" r=".35"/>
<circle cx="186.7" cy="122.7" r=".35"/>
<circle cx="149.4" cy="106.7" r=".35"/>
<circle cx="231.2" cy="106.7" r=".35"/>
<circle cx="165.4" cy="149.3" r=".35"/>
<circle cx="158.3" cy="149.3" r=".35"/>
<circle cx="202.7" cy="156.5" r=".35"/>
<circle cx="220.5" cy="149.3" r=".35"/>
<circle cx="202.7" cy="161.8" r=".35"/>
<circle cx="234.7" cy="149.3" r=".35"/>
<circle cx="158.3" cy="165.3" r=".35"/>
<circle cx="176" cy="165.3" r=".35"/>
<circle cx="227.6" cy="149.3" r=".35"/>
<circle cx="151.2" cy="165.3" r=".35"/>
<circle cx="227.6" cy="165.3" r=".35"/>
<circle cx="188.5" cy="165.3" r=".35"/>
<circle cx="151.2" cy="149.3" r=".35"/>
<circle cx="234.7" cy="165.3" r=".35"/>
<circle cx="213.4" cy="149.3" r=".35"/>
<circle cx="33.8" cy="147.6" r=".35"/>
<circle cx="163.6" cy="106.7" r=".35"/>
<circle cx="21.4" cy="17.8" r=".35"/>
<circle cx="28.5" cy="17.8" r=".35"/>
<circle cx="35.6" cy="17.8" r=".35"/>
<circle cx="92.5" cy="17.8" r=".35"/>
<circle cx="87.1" cy="17.8" r=".35"/>
<circle cx="99.6" cy="17.8" r=".35"/>
<circle cx="113.8" cy="17.8" r=".35"/>
<circle cx="106.7" cy="17.8" r=".35"/>
<circle cx="87.1" cy="28.4" r=".35"/>
<circle cx="21.4" cy="35.5" r=".35"/>
<circle cx="42.7" cy="35.5" r=".35"/>
<circle cx="28.5" cy="35.5" r=".35"/>
<circle cx="99.6" cy="35.5" r=".35"/>
<circle cx="64" cy="35.5" r=".35"/>
<circle cx="113.8" cy="35.5" r=".35"/>
<circle cx="106.7" cy="35.5" r=".35"/>
<circle cx="149.4" cy="17.8" r=".35"/>
<circle cx="156.5" cy="17.8" r=".35"/>
<circle cx="163.6" cy="17.8" r=".35"/>
<circle cx="220.5" cy="17.8" r=".35"/>
<circle cx="215.2" cy="17.8" r=".35"/>
<circle cx="227.6" cy="17.8" r=".35"/>
<circle cx="241.8" cy="17.8" r=".35"/>
<circle cx="234.7" cy="17.8" r=".35"/>
<circle cx="215.2" cy="28.4" r=".35"/>
<circle cx="149.4" cy="35.5" r=".35"/>
<circle cx="156.5" cy="35.5" r=".35"/>
<circle cx="170.7" cy="35.5" r=".35"/>
<circle cx="227.6" cy="35.5" r=".35"/>
<circle cx="192.1" cy="35.5" r=".35"/>
<circle cx="241.8" cy="35.5" r=".35"/>
<circle cx="234.7" cy="35.5" r=".35"/>
<circle cx="21.4" cy="55.1" r=".35"/>
<circle cx="28.5" cy="55.1" r=".35"/>
<circle cx="35.6" cy="55.1" r=".35"/>
<circle cx="92.5" cy="55.1" r=".35"/>
<circle cx="87.1" cy="55.1" r=".35"/>
<circle cx="99.6" cy="55.1" r=".35"/>
<circle cx="113.8" cy="55.1" r=".35"/>
<circle cx="106.7" cy="55.1" r=".35"/>
<circle cx="21.4" cy="72.9" r=".35"/>
<circle cx="87.1" cy="65.8" r=".35"/>
<circle cx="42.7" cy="72.9" r=".35"/>
<circle cx="28.5" cy="72.9" r=".35"/>
<circle cx="99.6" cy="72.9" r=".35"/>
<circle cx="64" cy="72.9" r=".35"/>
<circle cx="113.8" cy="72.9" r=".35"/>
<circle cx="106.7" cy="72.9" r=".35"/>
<circle cx="156.5" cy="56.9" r=".35"/>
<circle cx="149.4" cy="56.9" r=".35"/>
<circle cx="163.6" cy="56.9" r=".35"/>
<circle cx="220.5" cy="56.9" r=".35"/>
<circle cx="213.4" cy="56.9" r=".35"/>
<circle cx="227.6" cy="56.9" r=".35"/>
<circle cx="241.8" cy="56.9" r=".35"/>
<circle cx="234.7" cy="56.9" r=".35"/>
<circle cx="213.4" cy="67.6" r=".35"/>
<circle cx="149.4" cy="74.7" r=".35"/>
<circle cx="156.5" cy="74.7" r=".35"/>
<circle cx="170.7" cy="74.7" r=".35"/>
<circle cx="227.6" cy="74.7" r=".35"/>
<circle cx="186.7" cy="74.7" r=".35"/>
<circle cx="241.8" cy="74.7" r=".35"/>
<circle cx="234.7" cy="74.7" r=".35"/>
</g>
<text font-size="3.4" fill="#8000ff" x="7.2" y="8.8">不考虑FPGA上电时序</text>
<g font-size="3.2">
<text x="29.4" y="2.8">5</text>
<text x="88.2" y="2.8">4</text>
<text x="147" y="2.8">3</text>
<text x="205.8" y="2.8">2</text>
<text x="264.5" y="2.8">1</text>
<text x="0" y="28.8">D</text>
<text x="293.9" y="28.8">D</text>
<text x="0" y="80.8">C</text>
<text x="293.9" y="80.8">C</text>
<text x="0" y="132.7">B</text>
<text x="293.9" y="132.7">B</text>
<text x="0" y="184.7">A</text>
<text x="293.9" y="184.7">A</text>
<text x="29.4" y="210.7">5</text>
<text x="88.2" y="210.7">4</text>
<text x="147" y="210.7">3</text>
<text x="205.8" y="210.7">2</text>
<text x="264.5" y="210.7">1</text>
</g>
<g font-size="2.8">
<text x="102.4" y="12.9">1.0V , 3A</text>
<text x="230.5" y="12.9">0.8V , 3A</text>
<text x="119.2" y="45.7">将62130A更改为TMI3113</text>
<text x="102.4" y="50.2">1.864V , 3A</text>
<text x="230.5" y="52">2.45V , 3A</text>
</g>
<g font-size="2.5" fill="#00f">
<text x="83.6" y="23.3">R1</text>
<text x="211.6" y="23.3">R1</text>
<text x="71.2" y="34">R2</text>
<text x="197.4" y="34">R2</text>
<text x="83.6" y="60.6">R1</text>
<text x="208.1" y="62.4">R1</text>
<text x="69.4" y="71.3">R2</text>
<text x="195.6" y="73.1">R2</text>
<text x="204.5" y="117.5">R1</text>
<text x="190.3" y="121.1">R2</text>
<text x="62.3" y="162">R2</text>
<text x="74.7" y="158.4">R1</text>
<text x="206.3" y="160.2">R1</text>
<text x="193.8" y="163.8">R2</text>
</g>
<text font-size="2.5" fill="#f00" x="250.7" y="194.3">11-POWER</text>
<text font-size="2.3" x="252.5" y="185.6">Xi'an Novastar Technologies,Inc.</text>
<g font-size="2.1">
<text x="72.9" y="9.3">电感用一体成型的CST0420-2R2M:温升电流3A</text>
<text x="201" y="9.3">电感用一体成型的CST0420-2R2M:温升电流3A</text>
<text x="254.3" y="7.6">电源处使用1%精度的电阻</text>
<text x="227.6" y="37.8">将10 UF 0603更改为0402封装</text>
<text x="199.2" y="48.5">电感用一体成型的CST0420-2R2M:温升电流3A</text>
<text x="227.6" y="80.5">将10 UF 0402更改为0603封装</text>
<text x="163.6" y="104.9">兼兼62566</text>
<text x="33.8" y="145.8">兼兼62566</text>
<text x="165.4" y="147.6">兼兼62566</text>
</g>
<g font-size="2.1" fill="#f00">
<text x="241.1" y="199.3">X50C_A0</text>
<text x="270.3" y="199.3">&lt;Doc2&gt;</text>
</g>
<g font-size="1.6" fill="#f00">
<text x="19.4" y="13.5">EXT_5V</text>
<text x="147.4" y="13.5">EXT_5V</text>
<text x="117.4" y="18.1">VCC1.0</text>
<text x="245.4" y="18.1">VCC0.8</text>
<text x="19.4" y="50.8">EXT_5V</text>
<text x="147.4" y="52.6">EXT_5V</text>
<text x="117.4" y="55.5">VCC1.86</text>
<text x="245.4" y="57.3">VCC3.3</text>
<text x="13.7" y="107">EXT_5V</text>
<text x="55.2" y="107">Vdd5.0</text>
<text x="146.6" y="102.4">Vdd5.0</text>
<text x="228.3" y="102.4">VCC1.5</text>
<text x="16.8" y="143.3">Vdd5.0</text>
<text x="100.3" y="143.3">VCC1.2</text>
<text x="148.3" y="145.1">Vdd5.0</text>
<text x="231.9" y="145.1">VCC2.5</text>
<text x="20.3" y="182.4">VCC3.3</text>
<text x="54.1" y="182.4">VCCIO</text>
<text x="20.3" y="191.3">VCC2.5</text>
<text x="54.1" y="191.3">VCCIO</text>
</g>
<g font-size="1.6">
<text x="51.2" y="17.4">4</text>
<text x="67.1" y="17.4">3</text>
<text x="179.3" y="17.4">4</text>
<text x="195.1" y="17.4">3</text>
<text x="51.2" y="22.7">1</text>
<text x="67.1" y="22.7">5</text>
<text x="179.3" y="22.7">1</text>
<text x="195.1" y="22.7">5</text>
<text x="51.2" y="28.1">2</text>
<text x="67.1" y="28.1">6</text>
<text x="179.3" y="28.1">2</text>
<text x="195.1" y="28.1">6</text>
<text x="51.2" y="54.7">4</text>
<text x="67.1" y="54.7">3</text>
<text x="179.3" y="56.5">4</text>
<text x="195.1" y="56.5">3</text>
<text x="51.2" y="60.1">1</text>
<text x="51.2" y="65.4">2</text>
<text x="67.1" y="60.1">5</text>
<text x="67.1" y="65.4">6</text>
<text x="179.3" y="61.8">1</text>
<text x="195.1" y="61.8">5</text>
<text x="179.3" y="67.2">2</text>
<text x="195.1" y="67.2">6</text>
<text x="35.6" y="97.3">B0结详改：将以电将将磁磁</text>
<text x="179.3" y="106.3">4</text>
<text x="193.3" y="106.3">3</text>
<text x="179.3" y="109.9">1</text>
<text x="179.3" y="113.4">2</text>
<text x="193.3" y="113.4">5</text>
<text x="49.5" y="147.2">4</text>
<text x="63.5" y="147.2">3</text>
<text x="181" y="149">4</text>
<text x="195.1" y="149">3</text>
<text x="49.5" y="150.7">1</text>
<text x="49.5" y="154.3">2</text>
<text x="63.5" y="154.3">5</text>
<text x="181" y="152.5">1</text>
<text x="181" y="156.1">2</text>
<text x="195.1" y="156.1">5</text>
<text x="203.5" y="183.6">PROPRIETARY DATA</text>
<text x="224.1" y="191.7">Title:</text>
<text x="252.5" y="188.3">http://www.novastar-led.cn</text>
<text x="273.9" y="188.3">TEL:+86-029-68216000</text>
<text x="224.1" y="197">Size</text>
<text x="229.4" y="197">Project:</text>
<text x="257.8" y="197">Document Number:</text>
<text x="286.3" y="197">Rev:</text>
<text x="203.3" y="201.3">STANDARD DRAWING</text>
<text x="224.1" y="202.3">Designer:</text>
<text x="225.8" y="198.8">A3</text>
<text x="247.2" y="202.3">CHKD:</text>
<text x="270.3" y="202.3">SUPV:</text>
<text x="286.3" y="200.6">&lt;Rev&gt;</text>
<text x="224.1" y="205.9">Date:</text>
<text x="233" y="205.9">Monday, July 12, 2021</text>
<text x="234.7" y="204.1">WX</text>
<text x="256.1" y="204.1">&lt;Name2&gt;</text>
<text x="257.8" y="205.9">Sheet:</text>
<text x="266.7" y="205.9">11</text>
<text x="273.9" y="205.9">of</text>
<text x="275.6" y="204.1">&lt;Name3&gt;</text>
<text x="281" y="205.9">11</text>
</g>
<g font-size="1.6" fill="#000080">
<text x="54.6" y="14.9">U9</text>
<text x="71.2" y="17.4">L1</text>
<text x="182.6" y="14.9">U11</text>
<text x="199.2" y="17.4">L5</text>
<text x="21.4" y="22.8">C202</text>
<text x="28.5" y="22.8">C203</text>
<text x="37.4" y="22.8">R80</text>
<text x="71.2" y="19.2">CST0420-2R2M</text>
<text x="87.2" y="19.2">R82</text>
<text x="92.5" y="22.8">C210</text>
<text x="99.6" y="22.8">C206</text>
<text x="106.7" y="22.8">C212</text>
<text x="113.8" y="22.8">C207</text>
<text x="149.4" y="22.8">C215</text>
<text x="156.5" y="22.8">C216</text>
<text x="165.4" y="22.8">R81</text>
<text x="199.2" y="19.2">CST0420-2R2M</text>
<text x="215.2" y="19.2">R87</text>
<text x="220.5" y="22.8">C218</text>
<text x="227.6" y="22.8">C219</text>
<text x="234.7" y="22.8">C220</text>
<text x="241.8" y="22.8">C221</text>
<text x="22" y="24.9" transform="rotate(90 22 24.9)">10UF 10V 0603</text>
<text x="29.1" y="24.9" transform="rotate(90 29.1 24.9)">0.1uF 16V 0402</text>
<text x="37.4" y="24.5">47K 5% 0402</text>
<text x="87.8" y="24.9" transform="rotate(90 87.8 24.9)">1K 1% 0402</text>
<text x="93.2" y="24.9" transform="rotate(90 93.2 24.9)">27pF 50V 0402</text>
<text x="100.3" y="24.9" transform="rotate(90 100.3 24.9)">10uF 6.3V 0402</text>
<text x="107.4" y="24.9" transform="rotate(90 107.4 24.9)">10uF 6.3V 0402</text>
<text x="114.5" y="24.9" transform="rotate(90 114.5 24.9)">0.1uF 16V 0402</text>
<text x="150" y="24.9" transform="rotate(90 150 24.9)">10UF 10V 0603</text>
<text x="157.2" y="24.9" transform="rotate(90 157.2 24.9)">0.1uF 16V 0402</text>
<text x="165.4" y="24.5">47K 5% 0402</text>
<text x="215.8" y="24.9" transform="rotate(90 215.8 24.9)">1K 1% 0402</text>
<text x="221.2" y="24.9" transform="rotate(90 221.2 24.9)">27pF 50V 0402</text>
<text x="228.3" y="24.9" transform="rotate(90 228.3 24.9)">10uF 6.3V 0402</text>
<text x="235.4" y="24.9" transform="rotate(90 235.4 24.9)">10uF 6.3V 0402</text>
<text x="242.5" y="24.9" transform="rotate(90 242.5 24.9)">0.1uF 16V 0402</text>
<text x="53.4" y="31.6">TMI3113</text>
<text x="69.4" y="31.6">R85</text>
<text x="74.7" y="31.6">1.5K 1% 0402</text>
<text x="181.4" y="31.6">TMI3113</text>
<text x="195.6" y="31.6">R88</text>
<text x="201" y="31.6">3K 1% 0402</text>
<text x="54.6" y="52.3">U13</text>
<text x="71.2" y="54.8">L7</text>
<text x="71.2" y="56.5">CST0420-2R2M</text>
<text x="87.2" y="56.5">R96</text>
<text x="182.6" y="54">U23</text>
<text x="199.2" y="56.5">L2</text>
<text x="199.2" y="58.3">CST0420-2R2M</text>
<text x="213.4" y="58.3">R83</text>
<text x="21.4" y="60.1">C227</text>
<text x="22" y="62.2" transform="rotate(90 22 62.2)">10UF 10V 0603</text>
<text x="28.5" y="60.1">C228</text>
<text x="29.1" y="62.2" transform="rotate(90 29.1 62.2)">0.1uF 16V 0402</text>
<text x="37.4" y="60.1">R92</text>
<text x="37.4" y="61.9">47K 5% 0402</text>
<text x="87.8" y="62.2" transform="rotate(90 87.8 62.2)">3.16K 1% 0402</text>
<text x="92.5" y="60.1">C229</text>
<text x="93.2" y="62.2" transform="rotate(90 93.2 62.2)">27pF 50V 0402</text>
<text x="99.6" y="60.1">C232</text>
<text x="100.3" y="62.2" transform="rotate(90 100.3 62.2)">10uF 6.3V 0402</text>
<text x="106.7" y="60.1">C230</text>
<text x="107.4" y="62.2" transform="rotate(90 107.4 62.2)">10uF 6.3V 0402</text>
<text x="113.8" y="60.1">C231</text>
<text x="114.5" y="62.2" transform="rotate(90 114.5 62.2)">0.1uF 16V 0402</text>
<text x="149.4" y="61.9">C204</text>
<text x="150" y="64" transform="rotate(90 150 64)">10UF 10V 0603</text>
<text x="156.5" y="61.9">C205</text>
<text x="157.2" y="64" transform="rotate(90 157.2 64)">0.1uF 16V 0402</text>
<text x="165.4" y="61.9">R93</text>
<text x="165.4" y="63.6">47K 5% 0402</text>
<text x="214.1" y="60.5" transform="rotate(90 214.1 60.5)">6.8K 1% 0402</text>
<text x="220.5" y="61.9">C211</text>
<text x="221.2" y="64" transform="rotate(90 221.2 64)">27pF 50V 0402</text>
<text x="227.6" y="61.9">C208</text>
<text x="228.3" y="64" transform="rotate(90 228.3 64)">10UF 10V 0603</text>
<text x="234.7" y="61.9">C213</text>
<text x="235.4" y="64" transform="rotate(90 235.4 64)">10UF 10V 0603</text>
<text x="241.8" y="61.9">C209</text>
<text x="242.5" y="64" transform="rotate(90 242.5 64)">0.1uF 16V 0402</text>
<text x="53.4" y="69">TMI3113</text>
<text x="69.4" y="69">R97</text>
<text x="74.7" y="69">1.5K 1% 0402</text>
<text x="181.4" y="70.8">TMI3113</text>
<text x="193.8" y="70.8">R86</text>
<text x="199.2" y="70.8">1.5K 1% 0402</text>
<text x="35.6" y="104.5">FB5</text>
<text x="182.6" y="103.8">U16</text>
<text x="201" y="104">L3</text>
<text x="28.5" y="111.7">C217</text>
<text x="32" y="109.9">FB_5R IDC:3A FB0805</text>
<text x="48" y="111.7">C214</text>
<text x="149.4" y="111.7">C354</text>
<text x="150" y="113.8" transform="rotate(90 150 113.8)">10UF 10V 0603</text>
<text x="156.5" y="111.7">C86</text>
<text x="157.2" y="113.8" transform="rotate(90 157.2 113.8)">0.1uF 16V 0402</text>
<text x="165.4" y="109.9">R50</text>
<text x="165.4" y="111.7">47K 5% 0402</text>
<text x="195.6" y="108.1">2.2uH IDC:2.7A L500X500</text>
<text x="201" y="113.4">R257</text>
<text x="206.3" y="113.4">3K 1% 0402</text>
<text x="217" y="109.9">C87</text>
<text x="217.6" y="112" transform="rotate(90 217.6 112)">22pF</text>
<text x="224.1" y="111.7">C88</text>
<text x="224.7" y="113.8" transform="rotate(90 224.7 113.8)">10UF 10V 0603</text>
<text x="231.2" y="111.7">C352</text>
<text x="231.8" y="113.8" transform="rotate(90 231.8 113.8)">0.1uF 16V 0402</text>
<text x="26.7" y="115.2">10UF 10V 0603</text>
<text x="46.3" y="115.2">10UF 10V 0603</text>
<text x="181.4" y="117">TMI3421</text>
<text x="186.7" y="118.8">R132</text>
<text x="192.1" y="118.8">2K 1% 0402</text>
<text x="52.8" y="144.7">U14</text>
<text x="65.8" y="149">2.2uH IDC:2.7A L500X500</text>
<text x="71.2" y="144.9">L8</text>
<text x="184.4" y="146.5">U17</text>
<text x="202.7" y="146.7">L4</text>
<text x="19.6" y="152.5">C235</text>
<text x="20.3" y="154.7" transform="rotate(90 20.3 154.7)">10UF 10V 0603</text>
<text x="26.7" y="152.5">C236</text>
<text x="27.4" y="154.7" transform="rotate(90 27.4 154.7)">0.1uF 16V 0402</text>
<text x="35.6" y="150.8">R101</text>
<text x="35.6" y="152.5">47K 5% 0402</text>
<text x="71.2" y="154.3">R94 6.8K 1% 0402</text>
<text x="88.9" y="152.5">C233</text>
<text x="89.6" y="154.7" transform="rotate(90 89.6 154.7)">22pF</text>
<text x="96.1" y="152.5">C234</text>
<text x="96.7" y="154.7" transform="rotate(90 96.7 154.7)">10UF 10V 0603</text>
<text x="103.2" y="152.5">C238</text>
<text x="103.8" y="154.7" transform="rotate(90 103.8 154.7)">0.1uF 16V 0402</text>
<text x="147.6" y="154.3">C360</text>
<text x="154.7" y="154.3">C356</text>
<text x="167.2" y="152.5">R100</text>
<text x="167.2" y="154.3">47K 5% 0402</text>
<text x="197.4" y="150.8">2.2uH IDC:2.7A L500X500/NP</text>
<text x="220.5" y="154.3">C358</text>
<text x="227.6" y="154.3">C357</text>
<text x="234.7" y="154.3">C355</text>
<text x="53" y="158.6">TMI3421</text>
<text x="56.9" y="159.7">R95</text>
<text x="62.3" y="159.7">6.8K 1% 0402</text>
<text x="151.8" y="156.5" transform="rotate(90 151.8 156.5)">10UF 10V 0603</text>
<text x="158.9" y="156.5" transform="rotate(90 158.9 156.5)">0.1uF 16V 0402</text>
<text x="184.6" y="160.4">TMI3421/NP</text>
<text x="188.5" y="161.4">R262</text>
<text x="193.8" y="161.4">510R 1% 0402</text>
<text x="202.7" y="156.1">R263</text>
<text x="208.1" y="156.1">1.6K 1% 0402</text>
<text x="220.5" y="157.9">22pF</text>
<text x="228.3" y="156.5" transform="rotate(90 228.3 156.5)">10UF 10V 0603</text>
<text x="235.4" y="156.5" transform="rotate(90 235.4 156.5)">0.1uF 16V 0402</text>
<text x="30.3" y="184.6">FB6</text>
<text x="35.6" y="184.6">FB_5R IDC:3A FB0805</text>
<text x="33.8" y="195.2">R133</text>
<text x="39.2" y="195.2">0R 5% 0805/NP</text>
</g>
<g font-size="1.6" fill="#00f">
<text x="97.8" y="15.5">Vout = 0.6*(1+R1/R2)V</text>
<text x="225.8" y="15.5">Vout = 0.6*(1+R1/R2)V</text>
<text x="97.8" y="52.8">Vout = 0.6*(1+R1/R2)V</text>
<text x="225.8" y="54.6">Vout = 0.6*(1+R1/R2)V</text>
<text x="24.9" y="100.8">当当用TLV62569信，L6贴2.2UH以电</text>
<text x="24.9" y="102.4">当当用当当当以以当当TMI3411，L6贴3A磁磁</text>
<text x="213.4" y="106.2">Vout = 0.6*(1+R1/R2)V</text>
<text x="83.6" y="145.3">Vout = 0.6*(1+R1/R2)V</text>
<text x="215.2" y="147">Vout = 0.6*(1+R1/R2)V</text>
</g>
<g font-size="1.6" fill="#004080">
<text x="54.3" y="23.8">EN</text>
<text x="54.3" y="18.5">VIN</text>
<text x="62.3" y="18.5">SW</text>
<text x="62.6" y="23.8">PG</text>
<text x="182.3" y="23.8">EN</text>
<text x="182.3" y="18.5">VIN</text>
<text x="190.3" y="18.5">SW</text>
<text x="190.6" y="23.8">PG</text>
<text x="54.3" y="29.2">GND</text>
<text x="62.9" y="29.2">FB</text>
<text x="182.3" y="29.2">GND</text>
<text x="190.9" y="29.2">FB</text>
<text x="54.3" y="55.8">VIN</text>
<text x="62.3" y="55.8">SW</text>
<text x="182.3" y="57.6">VIN</text>
<text x="190.3" y="57.6">SW</text>
<text x="54.3" y="61.2">EN</text>
<text x="62.6" y="61.2">PG</text>
<text x="182.3" y="62.9">EN</text>
<text x="190.6" y="62.9">PG</text>
<text x="54.3" y="66.5">GND</text>
<text x="62.9" y="66.5">FB</text>
<text x="182.3" y="68.3">GND</text>
<text x="190.9" y="68.3">FB</text>
<text x="182.3" y="107.4">VIN</text>
<text x="188.5" y="107.4">SW</text>
<text x="182.3" y="111">EN</text>
<text x="182.3" y="114.5">GND</text>
<text x="189.1" y="114.5">FB</text>
<text x="52.5" y="148.3">VIN</text>
<text x="58.7" y="148.3">SW</text>
<text x="52.5" y="151.8">EN</text>
<text x="52.5" y="155.4">GND</text>
<text x="59.3" y="155.4">FB</text>
<text x="184.1" y="153.6">EN</text>
<text x="184.1" y="150.1">VIN</text>
<text x="190.3" y="150.1">SW</text>
<text x="184.1" y="157.2">GND</text>
<text x="190.9" y="157.2">FB</text>
</g>
<g font-size="1.6" fill="#000040">
<text x="62.3" y="186.2">当IODATA将RGB信信信，VCCIO将3.3V；</text>
<text x="62.3" y="187.7">当IODATA将LVDS信信信，VCCIO将2.5V；</text>
</g>
<g font-size="1.2">
<text x="198.6" y="185.9">THIS DOCUMENT CONTAINS PROPRIETARY</text>
<text x="198.6" y="187.1">INFORMATION OF NOVASTAR PROCESS</text>
<text x="198.6" y="188.3">MANAGEMENT.ITS CONTENTS MAY NOT BE</text>
<text x="198.6" y="189.6">DISCLOSED IN WHOLE OR IN PART TO</text>
<text x="198.6" y="190.8">OTHERS OR USED FOR OTHER THAN THE</text>
<text x="198.6" y="192">PURPOSE FOR WHICH TRANSMITTED</text>
<text x="198.6" y="193.3">WITHOUT THE PRIOR WRITTEN</text>
<text x="198.6" y="194.5">PERMISSION OF EMERSON PROCESS</text>
<text x="199.3" y="195.7">MANAGEMENT.</text>
<text x="201.3" y="203.3">ANY CHANGE MUST BE AUTHORIZED</text>
<text x="199.9" y="204.5">BY HARDWARE R&amp;D DEPARTMENT.</text>
</g>
</svg>
